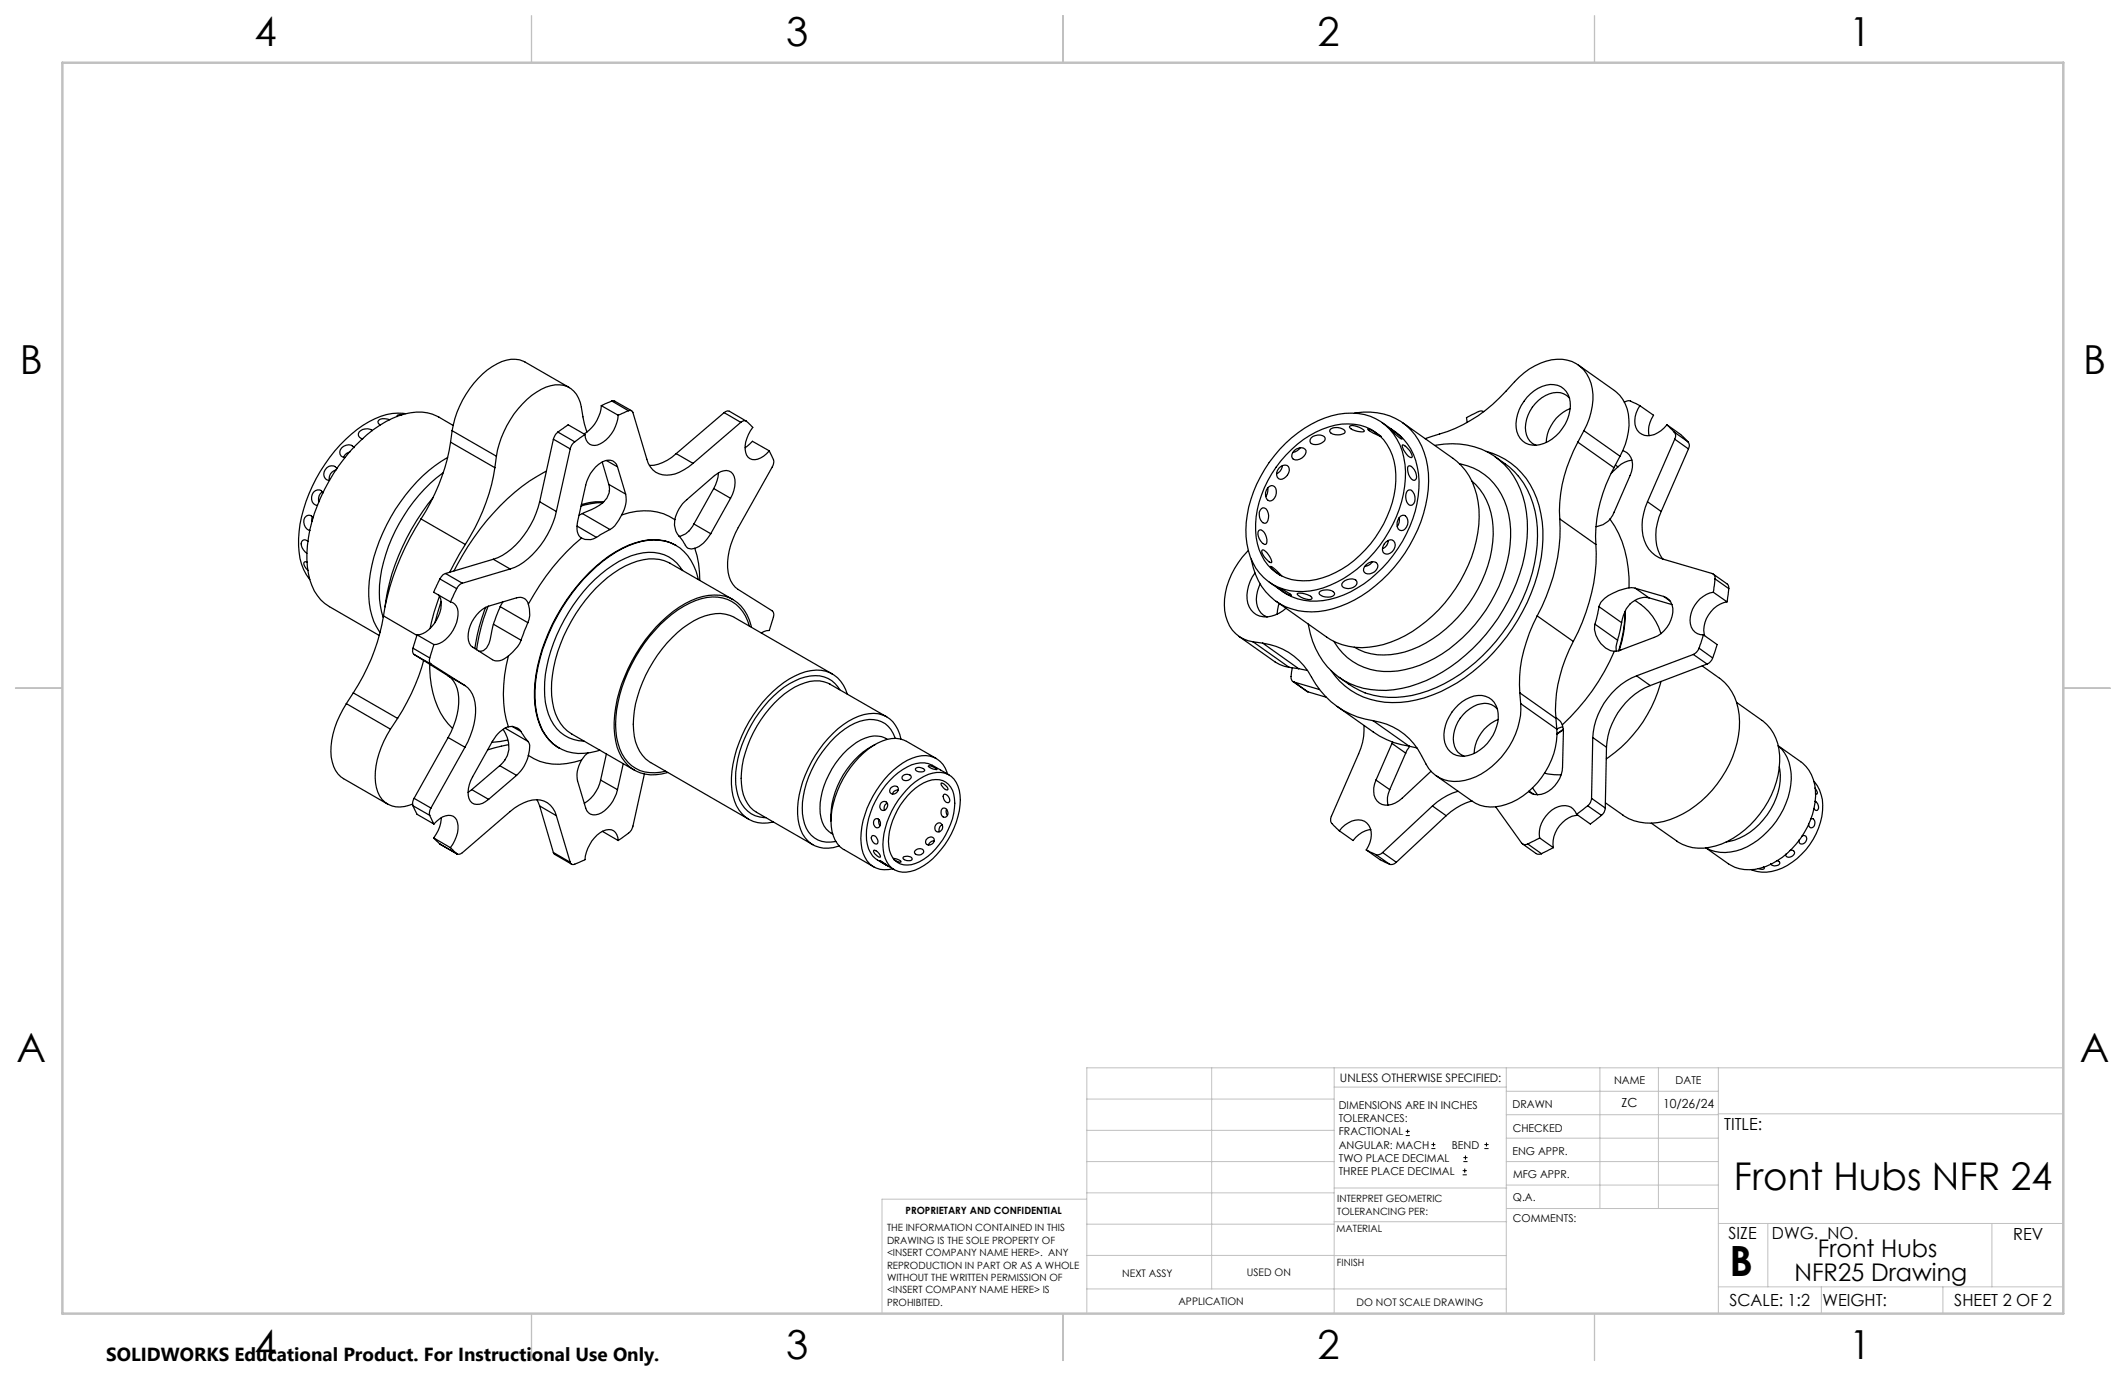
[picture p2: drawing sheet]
<svg xmlns="http://www.w3.org/2000/svg" width="432mm" height="279mm" viewBox="0 0 432 279" stroke-linecap="round" stroke-linejoin="round" font-family="sans-serif">
<g fill="none" stroke="#000" stroke-width=".25">
<path d="M115.6 78.7l-9-5.2a5.7 5.7 0 0 0-5.6 .4 19.3 19.3 0 0 0-9.2 13.6M320.6 74.1l7.3 5.2a8 8 0 0 1 3 7.1 15.3 15.3 0 0 1-1.9 6.2M65.5 99.9a1.75 1.75 0 0 0-.7 2M68.4 95.2a1.45 1.45 0 0 0-1.5-.6 1.45 1.45 0 0 0-1.1 1.2 1.2 1.2 0 0 0 1.1 1.7 1.68 1.68 0 0 1 1.3-2M71.1 91.8a1.82 1.82 0 0 0-1.3 1.1M71.9 90.9a1.65 1.65 0 0 0-1.9-.4 1.65 1.65 0 0 0-.9 1.8l.2 .3 .8 .3M75.6 87.5a1.91 1.91 0 0 0-2.8 .6 .96 .96 0 0 0 .9 1M79.2 85.2a1.86 1.86 0 0 0-2.4 .4v.3l.4 .4M81.6 84.3h-.8l-.1 .3M82.4 84a12 12 0 0 0-8.7 2.4 31.3 31.3 0 0 0-13.1 23 11.6 11.6 0 0 0 2.3 8.3M90 96a33.4 33.4 0 0 0-12.9 22.8 16.6 16.6 0 0 0 .7 6.5M90.9 92.9a34 34 0 0 0-13.9 17 24.1 24.1 0 0 0-1.5 15.1 10.8 10.8 0 0 0 1.7 3.4"/>
<path d="M91.5 89.8a40.1 40.1 0 0 1-6 15.6M91.5 89.8l9 5.2M91.8 87.5l9 5.1M91.8 87.5l-.3 2.3M92 86.4a13.6 13.6 0 0 0-6.3-2.7 15.6 15.6 0 0 0-9.9 3.6 35.9 35.9 0 0 0-13.4 23.4 15 15 0 0 0 2.1 10.3 7.4 7.4 0 0 0 2.4 2.2l10.1 5.8M100.5 95a40.1 40.1 0 0 1-6 15.6M100.8 92.6l-.3 2.4M110.9 95.7a43.2 43.2 0 0 0-17 17.1l-1.7 3.1M112.4 89.2l3.4 2M112.4 89.2l-2.8 12.7M113.3 87.7l-.4 .5-.5 1M113.3 87.7l2.1-1.4 3.4 1.9"/>
<path d="M113.3 87.7l3.4 2M115.8 91.2l-2.8 12.7M116.7 89.7a2.29 2.29 0 0 0-.9 1.5M118.8 88.2l-2.1 1.5M119.2 87.7a18.1 18.1 0 0 1-1.1-5 4.9 4.9 0 0 0-5.3-4.6 12.6 12.6 0 0 0-7.6 4.9 20.6 20.6 0 0 0-4.4 9.6M122.1 82.4a7.4 7.4 0 0 1-3.5 5.7M122.1 82.4l3.5 1.9M122.3 93.8l1.3 4.6M123.1 93.5l2.3 1.3M123.6 98.4l.2 .6a3.7 3.7 0 0 1-2.1 3.6l-3.4 1.7M123.6 98.4l3.5 1.9M124.2 81.4l-2.1 1"/>
<path d="M124.2 81.4h.6l3.5 2M124.2 81.4l3.4 2M125.4 94.8a1.95 1.95 0 0 0-3.2-.9 7.5 7.5 0 0 0-3.2 4.6l-1.7 7.5a2.97 2.97 0 0 0 .8 3.3M125.4 94.8l1.7 5.5M125.6 84.3a7.1 7.1 0 0 1-4.3 6.1 1.94 1.94 0 0 1-2.5-2.2M127.6 83.4l-2 .9M127.6 83.4a.64 .64 0 0 1 1 .4l2.8 9.4a4.2 4.2 0 0 0 5.7 3 11.9 11.9 0 0 0 3.7-2.1M137.3 92.1a8.3 8.3 0 0 1-5.4 2.4M137.3 92.1l3.5 2M145 99.2l3.4 2M145 99.2l-4.1 7.2M145.9 96v.1a7.6 7.6 0 0 1-.9 3.1"/>
<path d="M147.1 83.8a1.02 1.02 0 0 1 1-.3l3.4 2M147.1 83.8l3.4 2M147.1 83.8l-9.8 8.3M150.5 85.8a.98 .98 0 0 1 1.6 .2l.8 .8a5.8 5.8 0 0 0-1.3 5.6 1.94 1.94 0 0 0 2.9 .6l.6-.4 1.1-1.1M150.5 85.8l-9.7 8.3M151.3 90.9l1.5-1.3 3.4 1.9M156.2 91.5l.5 .9a1.99 1.99 0 0 1 .1 2.4l-6.9 12.3a14 14 0 0 0-1.8 10 4.6 4.6 0 0 0 1.8 2.6l6.9 4.3a1.58 1.58 0 0 1 .1 2l-.7 2-.5 .1-1.1 .4M257.5 99.1a2.35 2.35 0 0 1-.4 1.7M257.5 99.1a.94 .94 0 0 1 1.1-.5 .94 .94 0 0 1 .6 1 1.81 1.81 0 0 1-1.3 2.1 1.62 1.62 0 0 1-.4-2.6zM259.8 95.1a1.1 1.1 0 0 1 1.2-.7 1.1 1.1 0 0 1 .9 1.2 2.12 2.12 0 0 1-1.9 1.7 1.32 1.32 0 0 1-.2-2.2zM260.5 94.5a2.01 2.01 0 0 1-1.2 1.7M261.1 90a19.7 19.7 0 0 1 13.5-6.1 10.7 10.7 0 0 1 10.5 9 22.4 22.4 0 0 1-3.9 16.5 24.2 24.2 0 0 1-13.9 10.4 11.1 11.1 0 0 1-12.2-4.4 16.1 16.1 0 0 1-1.5-12.4 27.7 27.7 0 0 1 7.5-13z"/>
<path d="M262.3 91.3a17.3 17.3 0 0 1 11.5-5.2 9.5 9.5 0 0 1 9.6 8.8 21.8 21.8 0 0 1-7.2 17.8 17.5 17.5 0 0 1-11.5 5.2 9.5 9.5 0 0 1-9.6-8.8 21.8 21.8 0 0 1 7.2-17.8zM262.9 91.5a1.49 1.49 0 0 1 2.4 0 1.93 1.93 0 0 1-2.6 1.7 1.1 1.1 0 0 1 .2-1.7zM264.1 90.9a2.31 2.31 0 0 1-1.6 1M266.3 88.9a2 2 0 0 1 2.8 0 1.83 1.83 0 0 1-2.4 1.3l-.4-.1a.75 .75 0 0 1 0-1.2zM270.3 87.1a2.41 2.41 0 0 1 2.9 .5v.2a2.45 2.45 0 0 1-3 0l-.1-.2zM274.1 86.5a3.1 3.1 0 0 1 3 1.1 3.2 3.2 0 0 1-3-.9zM275.1 83.9a12.1 12.1 0 0 1 14.6 9.3 24.2 24.2 0 0 1-3.4 17.5 28 28 0 0 1-15.6 12.9 12.6 12.6 0 0 1-14.4-4.5 15.5 15.5 0 0 1-2.2-5.6M280.3 88.6l-.1-.1a5.2 5.2 0 0 1-2.4-1.4l.9 .3 1.8 1.3M280.7 85.8a15.1 15.1 0 0 1 5.8 5.4 17.5 17.5 0 0 1 .4 14.1 25.9 25.9 0 0 1-15.4 16 12.2 12.2 0 0 1-10.9-1.1l-2.8-2M282.4 87.1l1.9 1.4 .5 .6a6.6 6.6 0 0 1-2.4-2zM284.8 90.4l.1-.1a3.9 3.9 0 0 1 1.9 2.4v.2a1.44 1.44 0 0 1-1.4-1.1l-.5-.9zM284.8 85.8l10.3 7.3a13.8 13.8 0 0 1 5.3 11.9 29.2 29.2 0 0 1-17.9 25.4 14.3 14.3 0 0 1-12.2-.5l-11.1-7.8"/>
<path d="M285.9 99.6l.3-.1a1.55 1.55 0 0 1 1.2 1.9 1.02 1.02 0 0 1-1.2 1.2 2.26 2.26 0 0 1-.3-3zM286 94.7a.69 .69 0 0 1 .9 .3 2.09 2.09 0 0 1 .6 2.4l-.3 .1a2.39 2.39 0 0 1-1.2-2.8zM291.4 90.5a14.8 14.8 0 0 1 17.4 8.8 25.2 25.2 0 0 1-.2 17.3 36.7 36.7 0 0 1-18.9 21.6 18.8 18.8 0 0 1-15.5 .6 15.4 15.4 0 0 1-8.5-12.1M296.4 94.2a12.5 12.5 0 0 1 10 10.2 26.5 26.5 0 0 1-4.6 19.5 27.6 27.6 0 0 1-16.4 12.1 12.7 12.7 0 0 1-14.5-5.8M298.9 97.6a13.8 13.8 0 0 1 4.3 12.5 27.3 27.3 0 0 1-16.5 21.8 13.5 13.5 0 0 1-11.6-.5M301.3 83.6a1.75 1.75 0 0 0-1.9 .4l-1.5 .8 .1 1M301.9 91.7a15.3 15.3 0 0 1 11 12.6 30.1 30.1 0 0 1-3.6 19.8 36.3 36.3 0 0 1-18.3 17 18.6 18.6 0 0 1-15.4-.2 14.6 14.6 0 0 1-5.2-4.7M303.7 92.7a16.7 16.7 0 0 1 8.5 14.4 35 35 0 0 1-11.1 26 28.6 28.6 0 0 1-15.9 8.4 16.1 16.1 0 0 1-13.2-4M310.1 80.7a6.4 6.4 0 0 1 6.3-2.5 4.2 4.2 0 0 1 2.4 5.2 8.5 8.5 0 0 1-6.8 7 3.9 3.9 0 0 1-4.1-4.4 8.8 8.8 0 0 1 2.2-5.3zM318.8 80.9a3.6 3.6 0 0 0-4.9-.6 7.4 7.4 0 0 0-3.8 8.1 3 3 0 0 0 1.9 2M318.9 83a7.9 7.9 0 0 0-4.9 6.9M320.5 89.8a29.2 29.2 0 0 0-3.7 15.6"/>
<path d="M320.5 89.8l7.3 5.2M321.7 87.5a12.5 12.5 0 0 0 1.1-10.7 6.6 6.6 0 0 0-7.7-3.7 13.9 13.9 0 0 0-7.5 4.4 32.1 32.1 0 0 1-13.6 10.1l-4.5 1.5M321.7 87.5l-1.2 2.3M321.7 87.5l7.3 5.1M327.8 95a29.2 29.2 0 0 0-3.7 15.6M328.1 94.4l.5 .4M328.6 94.8l-1.4 1.3M329 92.6l-1.2 2.4M329.6 91.5a3.1 3.1 0 0 1 1.8 4.3l-3.6 8.4-.8 1.2M329.9 81.7a1.46 1.46 0 0 1 2 .1l1.2 .6M331.4 93.4v.1a5 5 0 0 0-2.8 1.3M333.1 82.4a4.3 4.3 0 0 0-.1 5.4 3.4 3.4 0 0 0 4.4-.3l1.2-1.2"/>
<path d="M333.1 82.4l2.7 1.9a5.1 5.1 0 0 0-.8 4.2M338.6 86.3l1.4 1.4M338.6 86.3l2.7 1.9 1.5 1.5M340 87.7a1.23 1.23 0 0 1 .1 1.5M340 87.7l2.8 2M340.1 89.2l-5.5 12.7M340.1 89.2l2.8 2M342.8 89.7a1.23 1.23 0 0 1 .1 1.5M342.9 91.2l-5.5 12.7M62.4 114.1h-.6a1.39 1.39 0 0 0 .8 1.8M62.6 109.9a.83 .83 0 0 0-1.4 .1 2.24 2.24 0 0 0 1.1 2.4M63.5 105l-.1 .9"/>
<path d="M63.6 105.1a1.06 1.06 0 0 0-1.4-.4 1.06 1.06 0 0 0-.5 1.3 1.73 1.73 0 0 0 1.3 1.7M65.6 100.1a1.26 1.26 0 0 0-1.5-.5 1.26 1.26 0 0 0-.8 1.3 1.41 1.41 0 0 0 1.2 1.7M85.5 105.4a51.6 51.6 0 0 0-7.6 19.7M85.5 105.4l9 5.2M87.9 101.1a44.7 44.7 0 0 0-9.7 22.1M89.3 117.5l-1.2 2.8 3.4 1.9M89.3 117.5l3.4 2M90.5 116.5a2.16 2.16 0 0 0-1.2 1M90.5 116.5l3.4 1.9M92.7 119.5l-1.2 2.7M93.9 118.4a2.16 2.16 0 0 0-1.2 1.1M94.5 110.6l-3.2 5.6"/>
<path d="M100.2 113.6l3.4 1.9M100.2 113.6l-9.7 2.9M103.6 115.5l-9.7 2.9M109.6 101.9a17.2 17.2 0 0 1-8.5 11.3l-.9 .4M109.6 101.9l3.4 2M113 103.9a17.1 17.1 0 0 1-8.5 11.3l-.9 .3M117.2 106.8l3.9 2.3M118.1 109.3a45.1 45.1 0 0 0-10.8 13.4M118.3 104.3l-.7 .3M118.3 104.3l5.6 3.2M121.1 109.1a2.94 2.94 0 0 1-3 .2M122.4 102.1a14.7 14.7 0 0 0-4.4 .7"/>
<path d="M122.6 101.9a11.8 11.8 0 0 0-4.5 .5M123.9 107.5l-2.8 1.6M126.3 104.6a11.7 11.7 0 0 1 10.8 .9M126.3 104.6a5.6 5.6 0 0 1-2.4 2.9M127.1 100.3a5.9 5.9 0 0 1-.8 4.3M137.1 105.5a5.1 5.1 0 0 0 1.5 4.2l.5 .8a1.45 1.45 0 0 0 2 .8M137.3 110.7a9.5 9.5 0 0 0-8.3-.5 27.8 27.8 0 0 0-12.8 10.1 37 37 0 0 0-7.7 19.9 14.2 14.2 0 0 0 2.9 10l.8 .8 1.4 .9M138.6 115.9a7.8 7.8 0 0 0-9.2-3.4 24.2 24.2 0 0 0-12.9 10.3 32 32 0 0 0-5.9 17.1 11.3 11.3 0 0 0 3.2 8.8 7.7 7.7 0 0 0 4.8 1.8M140.9 106.4l-.7 1.1a3.4 3.4 0 0 1-2.3 1.4M140.9 106.4l3.5 2M141.1 111.3a19.2 19.2 0 0 1 1 6.6M141.8 117.7a9.2 9.2 0 0 0-7.8-8 15.4 15.4 0 0 0-10.2 3.3 37.8 37.8 0 0 0-15.1 27.2 13.6 13.6 0 0 0 3.6 10.8 9.5 9.5 0 0 0 9.5 1.3"/>
<path d="M144.4 108.4a6.1 6.1 0 0 1-3.3 2.9M148.4 101.2a5.3 5.3 0 0 0 .5-4.9 2.1 2.1 0 0 0-3.1-.2l-6.3 5.4a7.4 7.4 0 0 0-2.4 4M148.4 101.2l-4 7.2M253.5 111.8a15.7 15.7 0 0 0-4.8 12.2 6.8 6.8 0 0 0 5.8 6.3M254.9 116.3a7.2 7.2 0 0 0-1.2 6.9 3.9 3.9 0 0 0 5.3 1.7l.8-.4 1.4-1M255.7 107.7l.2-.1a1.91 1.91 0 0 1 1.4 2l-.2 .9a1.77 1.77 0 0 1-1.5-1.6l-.1-.5zM255.9 118.6a5.4 5.4 0 0 0 .2 5.8l.5 .5 .8 .4M256.2 103.3a.76 .76 0 0 1 1.2 .4 2.17 2.17 0 0 1-.3 2.5 1.4 1.4 0 0 1-1.3-1.6v-.6zM256.3 111.8l.1-.1a3.1 3.1 0 0 1 1.8 2.6 3.3 3.3 0 0 1-1.9-2.5zM259.6 119.4l1.7 .8 1 .7a6.6 6.6 0 0 1-2.7-1.5zM260 116.8l-1.4-1.1-.6-.7a6 6 0 0 1 2.3 1.9M272.8 118.2a2.4 2.4 0 0 1 2.5-.4 .88 .88 0 0 1 .3 .9 .88 .88 0 0 1-.8 .6 1.69 1.69 0 0 1-2.3-.5z"/>
<path d="M277.5 114.7a1.45 1.45 0 0 1 2.3-.2 1.69 1.69 0 0 1-.8 1.8 1.69 1.69 0 0 1-1.9-.1 1.19 1.19 0 0 1 .4-1.5zM278.7 114.1a1.95 1.95 0 0 1-1.5 .9M281.5 110a1.05 1.05 0 0 1 1.4-.3 1.05 1.05 0 0 1 .4 1.4 1.63 1.63 0 0 1-2.2 1.3 1.63 1.63 0 0 1 .4-2.4zM282 109.7a1.86 1.86 0 0 1-1.2 1.7M284.2 105.1a2.02 2.02 0 0 1-.4 1.8M284.2 105.1a.9 .9 0 0 1 1-.5 .9 .9 0 0 1 .7 .9 1.78 1.78 0 0 1-1.2 2.2 1.41 1.41 0 0 1-.7-2.2zM316.8 105.4a37.5 37.5 0 0 1-4.6 19.7M316.8 105.4l7.3 5.2M324.1 110.6a37.5 37.5 0 0 1-4.6 19.6M327 105.4a22.3 22.3 0 0 1 3.9 13.9M327 105.4a4.1 4.1 0 0 1-2.8 1.5M330.9 119.3l1.2 .2"/>
<path d="M330.9 119.3a10.4 10.4 0 0 0-5.7 3l-.4 .9M332.1 119.5l5.8 1.6M332.1 119.5l2.8 1.9M334.6 101.9a10.1 10.1 0 0 0 .3 9.6 5.6 5.6 0 0 0 3 2.1l9.8 2.9a.91 .91 0 0 1 .6 1M334.6 101.9l2.8 2M337.4 103.9a10.1 10.1 0 0 0 .2 9.6h.1M347.9 116.6l2.9 2 .2 .2 .1 .7M348.3 117.5l-.3 2.8M348.3 117.5l2.8 2M351.1 119.5l-.3 2.7M77.9 125.1a40.6 40.6 0 0 1-6.1 15.6M77.9 125.1l6.8 3.9"/>
<path d="M83.9 131.6a1.12 1.12 0 0 0 .2 1.3M83.9 131.6l3.4 2M84.1 132.9l3.4 1.9M84.1 132.9l6.9 4.3M84.7 128.9l-.8 2.7M84.7 128.9l3.4 2M86 134.1a42.2 42.2 0 0 1-5.2 11.8M87.3 133.6a1.12 1.12 0 0 0 .2 1.2M87.3 134.9a17.5 17.5 0 0 0 4.6 12.9v.1M87.5 134.8l6.9 4.4M88.1 130.9l-.8 2.7M89.1 120.8a5 5 0 0 1-.5 5.2 5.3 5.3 0 0 1-3.9 2.9"/>
<path d="M89.3 121.1l-1.1 3.2-.9 3.3M89.6 122.1l-1.3 4.3M91 137.2a5.7 5.7 0 0 1 2.2 5.6 16 16 0 0 1-2.2 7M91 137.2l3.4 2M91.5 122.2a2.23 2.23 0 0 1 1.5 2.7 7 7 0 0 1-4.3 5.9l-.6 .1M94.4 139.2a5.7 5.7 0 0 1 2.2 5.5 16.4 16.4 0 0 1-2.2 7M98.6 123.3l-.1 .5a36.5 36.5 0 0 0-2.1 7.9M99.1 123.1a37 37 0 0 0-2.3 8.8M100.2 126.8l-.3 1a8.8 8.8 0 0 1-1.1 3.8 1.41 1.41 0 0 1-1.5 .6M100.2 126.8l5.6 3.2M101.6 123.2l-1.4 3.6M101.6 123.2l5.6 3.2"/>
<path d="M102.1 122.2l-.5 1M103.3 133.2a25.5 25.5 0 0 0 0 14.4M105.8 130a7.4 7.4 0 0 1-2.5 3.2M107.2 126.4l-1.4 3.6M107.3 122.7a1.8 1.8 0 0 0-2.4-1.3l-5.7 1.7a6.6 6.6 0 0 0-3.9 7.5l.7 .8 4 2.5a2.8 2.8 0 0 0 3.3-.7M107.3 122.7a5.1 5.1 0 0 1-.1 3.7M148.9 121.7l-12.8-7.3a8.1 8.1 0 0 0-6.7-.5 23.4 23.4 0 0 0-11.5 9.4 29.1 29.1 0 0 0-5.9 18 9.4 9.4 0 0 0 4.1 7.7l12.8 7.4M152.2 127.1a7.4 7.4 0 0 0-9.7-5.5 23 23 0 0 0-11.6 9 28.7 28.7 0 0 0-5.8 17.8 8.8 8.8 0 0 0 4.9 8.1 8.9 8.9 0 0 0 5.2 .1M152.6 127.4a7.6 7.6 0 0 0-9.8-6.3 22.6 22.6 0 0 0-11.7 8.8 29.8 29.8 0 0 0-6.4 18 10.1 10.1 0 0 0 3.6 8.2 8.2 8.2 0 0 0 7.3 .7M169.1 136.9l-19.9-11.5a7.5 7.5 0 0 0-7.1 .1 25.2 25.2 0 0 0-12.2 14.5 18.5 18.5 0 0 0-.8 10.6 7 7 0 0 0 3.1 4.2l19.8 11.5M251.6 129.2l7.4 5.2a7 7 0 0 0 2.8 1.1M254.5 130.3l2 .3"/>
<path d="M254.5 130.3l7.3 5.2M256.5 130.6a13 13 0 0 1 9.9 6.9 16.7 16.7 0 0 0 12.5 8.8M256.5 130.6l7.3 5.2M259.8 122.6l-.4 2.1M261.8 135.5l2 .3M262.4 135.6v.5a3 3 0 0 0 0 2.2l.5 .2M262.6 138.4l3 2.1M262.9 138.5l5.1 1.5M262.9 138.5l2.7 2M263.5 120.5a3.5 3.5 0 0 1 2.9 .8l.1 .2a1.92 1.92 0 0 1-2.2-.2 .93 .93 0 0 1-.8-.8zM263.8 135.8l1.8 .3M268 120.2a2.42 2.42 0 0 1 3 .2l.1 .2a1.99 1.99 0 0 1-2.8 .3l-.3-.2z"/>
<path d="M312.2 125.1a29.5 29.5 0 0 0-3.5 15.6M312.2 125.1l7.3 5.1M319.5 130.2a29.5 29.5 0 0 0-3.5 15.7M324 126.8a5 5 0 0 0 3.9 5.5M324 126.8l4.5 3.2M324.8 123.2l-.8 3.6M324.8 123.2l4.6 3.2M327.9 132.3a43.8 43.8 0 0 1-10.6 14.9M328.5 130l-.3 1.3 .1 .9M329.4 126.4l-.9 3.6M330 124.3a26.3 26.3 0 0 1-1.2 7.9M330.1 124.1a23.7 23.7 0 0 1-1.2 8"/>
<path d="M332.1 121.9a11.5 11.5 0 0 1 5.3 6.8M332.4 137.2a14.7 14.7 0 0 0-8.9 12.6M332.4 137.2l2.8 2M334.9 121.4a4.6 4.6 0 0 0-5.2 3.6l-.3 1.4M334.9 121.4l4.7 1.4M335.2 139.2a14.7 14.7 0 0 0-8.9 12.5M337.4 138.4a27.1 27.1 0 0 1-11.2 15.7M337.9 121.1a3 3 0 0 1 1.7 4 6.2 6.2 0 0 1-3.6 4.3l-7.1 2.7-1 .2M337.9 121.1l1.3 .9M343.9 132.9l2.8 1.9M343.9 132.9l-11.5 4.3M345.1 131.6a2.39 2.39 0 0 1-1.2 1.3"/>
<path d="M345.1 131.6l2.7 2M345.7 135.2l3.5 2.5a10.9 10.9 0 0 1 4.1 10.2 22.5 22.5 0 0 1-14.1 18.5 10.5 10.5 0 0 1-9.6-.9l-3.5-2.5M346 128.9l-.9 2.7M346 128.9l2.8 2-1 2.7M346.7 134.8l-11.5 4.4M347.8 133.6a1.98 1.98 0 0 1-1.1 1.2M348 120.3a5.8 5.8 0 0 0-4.5 7 2.5 2.5 0 0 0 2.5 1.6M348 120.3l2.8 1.9M350.8 122.2a5.9 5.9 0 0 0-4.6 6.9M70.3 142.9a17.5 17.5 0 0 0-3 10.8 5.7 5.7 0 0 0 2.5 4.4l9 5.2M70.3 142.9l9 5.2M71.8 140.7l9 5.2"/>
<path d="M71.8 140.7l-1.5 2.2M79.3 148.1a16.5 16.5 0 0 0-2.9 11.8 4.8 4.8 0 0 0 6.7 3.6l.7-.2M80.8 145.9l-1.5 2.2M91 149.8l3.4 1.9M91 149.8l-6.9 12.3M94.4 151.7l-6.9 12.4M101.5 155.5l3.4 1.9M101.5 155.5l-5.7 4.8M102.2 148.1a5.6 5.6 0 0 1 .2 6.4l-.9 1M102.6 147.8l4.6 2.7M103.1 150.3l-3.2 .4M103.3 147.6a6.1 6.1 0 0 0-3.3 2.9l-4 7.2a5.3 5.3 0 0 0-.5 4.9 2.18 2.18 0 0 0 3.1 .2l.6-.5"/>
<path d="M103.3 147.6a2.32 2.32 0 0 1 2.5 1M103.3 151.2l-4.3 1.1M104 147.5l1.8 1.1M104.9 157.4l-5.7 4.9M105.8 148.6l1.4 1.9M107.2 150.5l.4 .8-.3 2.1M107.3 153.4a7.6 7.6 0 0 1-2.4 4M107.3 153.4a11.7 11.7 0 0 0 10.8 .9M118.1 154.3a5.7 5.7 0 0 0-.8 4.2l1.7 5.6a1.82 1.82 0 0 0 2.6 1.2 7.1 7.1 0 0 0 3.8-5M119.5 152.8l-.7 .6-.7 .9M122 158.4a7.1 7.1 0 0 1-3.3 4.7M122 158.4l3.4 1.9"/>
<path d="M123.2 153.1l-1.2 5.3M126.6 155.1l-1.2 5.2M130.9 157.2l-2.3 10.5a3.4 3.4 0 0 1-2 2.2l-1 .8M170.6 140.1a5.8 5.8 0 0 0-7.1-2.6 19 19 0 0 0-10.1 8.4 22.5 22.5 0 0 0-4 13.4 7 7 0 0 0 4 6.3l2.1 .4M172.1 140.9a6.4 6.4 0 0 0-8.4-4.5 21.3 21.3 0 0 0-11.5 10.1 23.4 23.4 0 0 0-3.5 13.9 7.1 7.1 0 0 0 5.2 6.6l1 .1 2.2-.2M177.8 151.2a17.1 17.1 0 0 0-9 15.5M180.1 145.6l-11.5-6.6a6.4 6.4 0 0 0-6.1 0 21.4 21.4 0 0 0-10.1 11.1 17.3 17.3 0 0 0-1.4 11.3 6.5 6.5 0 0 0 2.6 3.5l11.5 6.6M180.2 150.1a5.1 5.1 0 0 0-5.4 .1 17 17 0 0 0-8.2 14.9 4.9 4.9 0 0 0 2.5 4.3M181.8 149.9a5.2 5.2 0 0 0-7.2-3.4 18.1 18.1 0 0 0-9.2 8.7 17.5 17.5 0 0 0-2.2 11.1 5.2 5.2 0 0 0 6.6 4.6M183 150.1a5.8 5.8 0 0 0-5.6-5.2 13 13 0 0 0-9.2 5 23.2 23.2 0 0 0-6.2 15.4 6.9 6.9 0 0 0 3.6 6.5 6.7 6.7 0 0 0 4.9 0M183.5 157.4a.94 .94 0 0 1 1.6 .5 1.11 1.11 0 0 1-1.9 .2l.1-.4zM184.9 159.6a9.1 9.1 0 0 1 6.2-2.8 4.5 4.5 0 0 1 3.9 4.6 16.8 16.8 0 0 1-8.3 14.9 4.8 4.8 0 0 1-6.1-.5 8.6 8.6 0 0 1-.8-7.7 18.4 18.4 0 0 1 5.1-8.5z"/>
<path d="M186 156a1.51 1.51 0 0 1 1.8 .4 1.18 1.18 0 0 1-1.9-.3zM188.5 155.5a2.72 2.72 0 0 1 1.8 .7 2.28 2.28 0 0 1-1.8-.7zM190.2 154l-6.1-3.5a5.9 5.9 0 0 0-5.8 .4 19.7 19.7 0 0 0-9.5 15.8 6.2 6.2 0 0 0 2.6 5.8l6.1 3.5M191.2 159a1.65 1.65 0 0 1 1.3 1.4 1.46 1.46 0 0 1-1.3-1.4zM192.4 157.2a4.9 4.9 0 0 0-7.1-3.2 18.6 18.6 0 0 0-9.6 11.4 11.5 11.5 0 0 0 0 8.7 4.7 4.7 0 0 0 5.6 2.3M192.8 157.3l-3.4-1.9a5.7 5.7 0 0 0-6 .8 17.1 17.1 0 0 0-7.4 14.4 5.3 5.3 0 0 0 2.3 4.1l3.3 1.9M265.6 140.5l3.7 1.1M271.6 143.4l7.3 5.2a16.9 16.9 0 0 0 7.3 2.9M277 147.3a12 12 0 0 1-1.1 5.8l-5.5 12.7a1.48 1.48 0 0 0 .6 2l1 .9M278.9 146.3l7.3 5.2M279.5 158.4l2.8 1.9M282.7 151l-3.2 7.4"/>
<path d="M282.7 151l2.8 1.9M282.9 150.7l-.2 .3M285.5 152.9l-3.2 7.4M286.2 151.5l1.6 .4M286.3 151.6l-.8 1.3M290.7 156.6l-5.9 5.5a3.9 3.9 0 0 1-4.7 1 3.6 3.6 0 0 1-.6-4.7M296.2 143.1a5.4 5.4 0 0 1 6.2-1.4 4.7 4.7 0 0 1 1.6 5.8 8.3 8.3 0 0 1-6.6 6.1 3.9 3.9 0 0 1-4.1-4.5 8.8 8.8 0 0 1 2.9-6zM304.1 144a3.6 3.6 0 0 0-4.8-.6 7.4 7.4 0 0 0-3.9 8.1 3 3 0 0 0 2 2.1M304.3 146.1a8 8 0 0 0-4.9 6.9M308.7 140.7l.2 2.2M308.7 140.7l7.3 5.2M308.9 142.9a15.9 15.9 0 0 1-10.3 15.3 7 7 0 0 1-9-3 14.5 14.5 0 0 0-6.7-7.6l-1.3-.6-2.7-.7"/>
<path d="M308.9 142.9l7.3 5.2M311.3 160l1 1.4M313.7 157l2 .3h1.4M316 145.7l.9 .8 .4 .7M316 145.9l.2 2.2M316.2 148.1a16 16 0 0 1-10.3 15.2 7.6 7.6 0 0 1-6.9-.6l-7.4-5.2M317.3 147.2l.2 1.2-.1 7.4a5.9 5.9 0 0 1-5 5.6 2.45 2.45 0 0 1-1.9-.7M317.4 147.6l-1.2 .5M317.5 148.2l-1.3 .9M317.5 148.1l-1.3 .9M323.5 149.8l-.2 12.3M323.5 149.8l2.8 1.9"/>
<path d="M326.3 151.7l-.3 12.4M352.7 142.6l5.2 3.7a9.9 9.9 0 0 1 3.5 9.7 19.7 19.7 0 0 1-12.9 15.8 8.8 8.8 0 0 1-7.9-1l-5.2-3.7M361.4 155.7a13.9 13.9 0 0 1-6 13.3 11.4 11.4 0 0 1-4.8 2M368.4 158.6a8.5 8.5 0 0 1 1.3 8.3 14.3 14.3 0 0 1-9.9 10.1 7 7 0 0 1-4.1-.4M83.9 163.6l.8 1.7 3.4 2M83.9 163.6l3.4 2M84.1 162.1a1.82 1.82 0 0 0-.2 1.5M84.1 162.1l3.4 2M87.3 165.6l.8 1.7M87.5 164.1l-.3 1 .1 .5M88.1 170.1l1.2 1.3M88.1 170.1l3.4 2"/>
<path d="M88.1 167.3a3.6 3.6 0 0 1 3.9-1.6 3.1 3.1 0 0 1 .9 3.4 8.4 8.4 0 0 1-1.4 3M89.3 171.4l3.6 2M89.3 171.4l3.4 2M89.6 166v.4a7.1 7.1 0 0 1-1.5 3.7M91.5 172.1l1.2 1.3M95.8 160.3l-.7 .6M95.8 160.3l3.4 2M109 162.4l.6 1.3M109.6 163.7l3.4 1.9M109.6 163.7l2.8 9.4M112.4 173.1l.3 .4 3.4 2M112.4 173.1l3.4 2"/>
<path d="M113 165.6a4.2 4.2 0 0 0-5.8-2.9 10.9 10.9 0 0 0-3.6 2.1l-9.7 8.3a.96 .96 0 0 1-1.2 .3M113 165.6l2.8 9.5M122.3 168.8l3.3 1.9M125.6 170.7a1.99 1.99 0 0 0-1-2 1.99 1.99 0 0 0-2.1 0 7.3 7.3 0 0 0-3.7 5.9l-1.5 .7a.95 .95 0 0 1-1.4-.1l-.1-.1M177.1 169.7a1.07 1.07 0 0 1 1 .6 1.07 1.07 0 0 1 0 1.1 1.17 1.17 0 0 1-1-1.7zM177.4 172.7a1.39 1.39 0 0 1 1.4 1.4 1.77 1.77 0 0 1-1.4-1.4zM177.6 166.5a.71 .71 0 0 1 .8-.2 .71 .71 0 0 1 .4 .7 .72 .72 0 0 1-.4 1.1 .72 .72 0 0 1-1-.7zM178.6 166.4a1.07 1.07 0 0 0 .2 1.2M178.7 174.8l1.6 1zM179 163a.79 .79 0 0 1 1.2 0 .79 .79 0 0 1-.1 1.1 .79 .79 0 0 1-1.2 .3 .79 .79 0 0 1-.1-1.2zM180.2 163.1a1.02 1.02 0 0 0-.5 1.4M180.9 160a.78 .78 0 0 1 1-.4 .78 .78 0 0 1 .5 1 .81 .81 0 0 1-1 .7 .81 .81 0 0 1-.6-1z"/>
<path d="M181.4 174.3a2.03 2.03 0 0 1 1.6 .7l-.7-.1-.7-.3M182.4 160.4h-.2a1.08 1.08 0 0 0-.9 .8M183.5 174a1.33 1.33 0 0 1 1.8 .4 1.17 1.17 0 0 1-1.9-.3zM185.1 160.8a7.5 7.5 0 0 1 5.7-2.5 3.8 3.8 0 0 1 3.1 3.8 14.4 14.4 0 0 1-7.1 12.9 4 4 0 0 1-5.5-.9 8.6 8.6 0 0 1 0-7.5 15.4 15.4 0 0 1 3.8-5.8zM185.9 172.7a.97 .97 0 0 1 .9-.4 .97 .97 0 0 1 .8 .7 1.05 1.05 0 0 1-.9 .6 1.05 1.05 0 0 1-1-.5zM188.3 170.3a.77 .77 0 0 1 1.1-.3 .77 .77 0 0 1 .1 1.2 .81 .81 0 0 1-.9 .4 .81 .81 0 0 1-.6-.7zM189.7 170.8a1.13 1.13 0 0 0-1.1 .8M190.3 167.3a.85 .85 0 0 1 1.2 .4 .85 .85 0 0 1-.6 1.1 .8 .8 0 0 1-1-.2 .8 .8 0 0 1 .1-1.1zM191.3 164.3a.77 .77 0 0 1 .9-.1 .77 .77 0 0 1 .3 .9 .72 .72 0 0 1-.6 .9 .72 .72 0 0 1-.8-.9zM191.3 167.5h-.1a1.15 1.15 0 0 0-.4 1.4M191.7 161.3a1.07 1.07 0 0 1 1 .6 1.07 1.07 0 0 1 0 1.1 1.17 1.17 0 0 1-1-1.7zM192.3 164.4l-.1 .7 .2 .4"/>
<path d="M272 168.7a4.3 4.3 0 0 1 5.1-1.9 3.7 3.7 0 0 1 .8 5l-.4 .8M277.5 172.6l1.9 .9M277.5 172.6l2.8 2 1.9 .9M278.4 168.5a5.1 5.1 0 0 0-3.6 2.2l-2.8-2M279.4 173.5l2.8 2M280.8 173.1a1.4 1.4 0 0 1-1.4 .4M280.8 173.1l2.8 2M282.3 160.3a4.6 4.6 0 0 0-.4 3.2M283.6 175.1a1.28 1.28 0 0 1-1.4 .4M290.9 163.7l-10.1 9.4M290.9 163.7l2.8 1.9M293.7 165.6l-10.1 9.5"/>
<path d="M296.2 160.7a12.1 12.1 0 0 0-5.3 3M298.9 162.7a12.1 12.1 0 0 0-5.2 2.9M303.8 163.8l5.2 7.4a1.02 1.02 0 0 0 1.3 .2M309.2 171.3l2.8 2 .3 .2 .8-.1M310.3 171.4l2.8 2M310.6 160.6l.9 .7M312.7 170.1l-2.4 1.3M312.7 170.1l2.8 2M315.5 172.1l-2.4 1.3M320.2 165.3a2.87 2.87 0 0 0-4.4-1.2 6.2 6.2 0 0 0-3.1 6M320.2 165.3l2.8 2 2.3-1.7M320.5 165.5a5.9 5.9 0 0 0-5 6.6"/>
<path d="M322.5 163.6l-2.3 1.7M322.5 163.6l2.8 2M323.3 162.1a2.09 2.09 0 0 1-.8 1.5M323.3 162.1l2.7 2M326 164.1a1.94 1.94 0 0 1-.7 1.5M346.5 172.2a9 9 0 0 0 9.5-.9 16.7 16.7 0 0 0 7.8-14.3 7.9 7.9 0 0 0-2.6-5.6l4.5 3.3a8.2 8.2 0 0 1 3 8.2 16.5 16.5 0 0 1-11.2 13.4 7.8 7.8 0 0 1-6.5-.9l-4.5-3.2M358.2 176l.2 .3-.3 .2-1-.1M360.9 174.8l.6 .3a1 1 0 0 1-.8 .8 1 1 0 0 1-1-.4l-.1-.1M363.5 172.7a.63 .63 0 0 1 .9 .3 .63 .63 0 0 1-.3 .8 .83 .83 0 0 1-1.4-.2v-.2M365.9 169.9a.66 .66 0 0 1 1 0 .66 .66 0 0 1-.1 1 .69 .69 0 0 1-.9 .5 .69 .69 0 0 1-.5-.9M367.8 166.3a.6 .6 0 0 1 .7 .1 .6 .6 0 0 1 .1 .6 .75 .75 0 0 1-.2 .9 .75 .75 0 0 1-.9 0l-.2-.6M368.5 162.7a1.08 1.08 0 0 1 .5 1.9l-.4-.2-.2-.3"/>
<path d="M368.6 160l.5 .9-.1 .3h-.3"/>
</g>
<g fill="none" stroke="#000" stroke-width=".2">
<path d="M285.5 230.6h.8M285.5 229.7h.8M285.9 229.3v.9M290.7 233.2h.8M290.7 232.4h.8M291.1 232v.8M297.1 238.5h.8M297.1 237.7h.8M297.2 235.9h.9M297.2 235.1h.9M297.5 237.3v.8M297.6 234.6v.9"/>
<path d="M301.5 233.2h.8M301.5 232.4h.8M301.9 232v.8"/>
</g>
<g fill="none" stroke="#c0c0c0" stroke-width=".2">
<path d="M246.1 216.8v44.9M271 216.8v49.9M305.9 216.8v49.9M324.9 216.8v28.6M336.8 216.8v28.6M349 216.8v49.9M419.1 216.8h-198.4v49.9M220.7 235.9h50.3M220.7 229.5h50.3M220.7 223.2h50.3M271 220.7h34.9M305.9 231.1h43.1"/>
<path d="M305.9 226.3h43.1M305.9 221.6h43.1M305.9 235.9h43.1M349 226.2h70.1M220.7 248.6h50.3M220.7 242.2h50.3M220.7 254.9h50.3M220.7 243.5h-41.6v23.2M271 255h34.9M271 248.1h35M271 241.2h35M305.9 240.6h43.1"/>
<path d="M306 245.4h43M349 248.4h70.1M359.1 248.4v12.9M404.6 248.4v12.9M220.7 261.7h85.2M349 261.3h70.1M369.9 261.3v5.4M394.6 261.3v5.4"/>
</g>
<path d="M107.9 3.2v9.5M215.9 3.2v9.5M323.8 3.2v9.5M3.1 139.7h9.6M419.1 139.7h9.5M107.9 266.7v9.6M215.9 266.7v9.6M323.8 266.7v9.6" fill="none" stroke="#c0c0c0" stroke-width=".25"/>
<path d="M12.7 12.7h406.4v254h-406.4z" fill="none" stroke="#c0c0c0" stroke-width=".5"/>
<text font-size="8.5" x="351.3" y="259">B</text>
<g font-size="8.1">
<text x="51.7" y="9.3">4</text>
<text x="159.7" y="9.3">3</text>
<text x="267.6" y="9.3">2</text>
<text x="375.6" y="9.3">1</text>
<text x="4" y="76">B</text>
<text x="423.1" y="76">B</text>
<text x="3.3" y="215.7">A</text>
<text x="422.4" y="215.7">A</text>
<text x="51.7" y="276">4</text>
<text x="159.7" y="276">3</text>
<text x="267.6" y="276">2</text>
<text x="375.6" y="276">1</text>
</g>
<text font-size="7.8" x="352.2" y="241.5">Front Hubs NFR 24</text>
<g font-size="4.9">
<text x="369.2" y="255.2">Front Hubs</text>
<text x="364.5" y="260.1">NFR25 Drawing</text>
</g>
<text font-size="3.8" x="21.6" y="276.3">SOLIDWORKS Educational Product. For Instructional Use Only.</text>
<g font-size="3.4">
<text x="350.2" y="229.5">TITLE:</text>
<text x="351.1" y="251.6">SIZE</text>
<text x="359.9" y="251.6">DWG. NO.</text>
<text x="408.9" y="251.7">REV</text>
<text x="351.2" y="265.2">SCALE: 1:2</text>
<text x="370.1" y="265.3">WEIGHT:</text>
<text x="396.9" y="265.2">SHEET 2 OF 2</text>
</g>
<g font-size="2.5">
<text x="329.4" y="224.8">ZC</text>
<text x="337.8" y="224.9">10/26/24</text>
</g>
<text font-size="2.4" x="272.2" y="219.7">UNLESS OTHERWISE SPECIFIED:</text>
<g font-size="2.2">
<text x="327.8" y="220.1">NAME</text>
<text x="340.3" y="220.2">DATE</text>
<text x="271.9" y="225.3">DIMENSIONS ARE IN INCHES</text>
<text x="271.9" y="227.9">TOLERANCES:</text>
<text x="307.2" y="224.9">DRAWN</text>
<text x="271.9" y="230.6">FRACTIONAL</text>
<text x="271.9" y="233.2">ANGULAR: MACH</text>
<text x="294.9" y="233.2">BEND</text>
<text x="307.3" y="229.8">CHECKED</text>
<text x="271.9" y="235.9">TWO PLACE DECIMAL</text>
<text x="271.9" y="238.5">THREE PLACE DECIMAL</text>
<text x="307.2" y="234.4">ENG APPR.</text>
<text x="307.3" y="239.2">MFG APPR.</text>
<text x="307.3" y="243.9">Q.A.</text>
<text x="307.3" y="248.1">COMMENTS:</text>
</g>
<g font-size="2.1">
<text x="227.9" y="259.2">NEXT ASSY</text>
<text x="253.3" y="259.2">USED ON</text>
<text x="239.3" y="265">APPLICATION</text>
<text x="275.5" y="265.1">DO NOT SCALE DRAWING</text>
</g>
<g font-size="2">
<text x="271.6" y="244.1">INTERPRET GEOMETRIC</text>
<text x="180.2" y="250">THE INFORMATION CONTAINED IN THIS</text>
<text x="183.9" y="246.4">PROPRIETARY AND CONFIDENTIAL</text>
<text x="271.5" y="250.2">MATERIAL</text>
<text x="271.6" y="246.6">TOLERANCING PER:</text>
<text x="180.2" y="252.5">DRAWING IS THE SOLE PROPERTY OF</text>
<text x="180.2" y="255.1">&lt;INSERT COMPANY NAME HERE&gt;. ANY</text>
<text x="180.2" y="257.6">REPRODUCTION IN PART OR AS A WHOLE</text>
<text x="271.5" y="257">FINISH</text>
<text x="180.2" y="260.1">WITHOUT THE WRITTEN PERMISSION OF</text>
<text x="180.2" y="262.6">&lt;INSERT COMPANY NAME HERE&gt; IS</text>
<text x="180.2" y="265.2">PROHIBITED.</text>
</g>
</svg>
